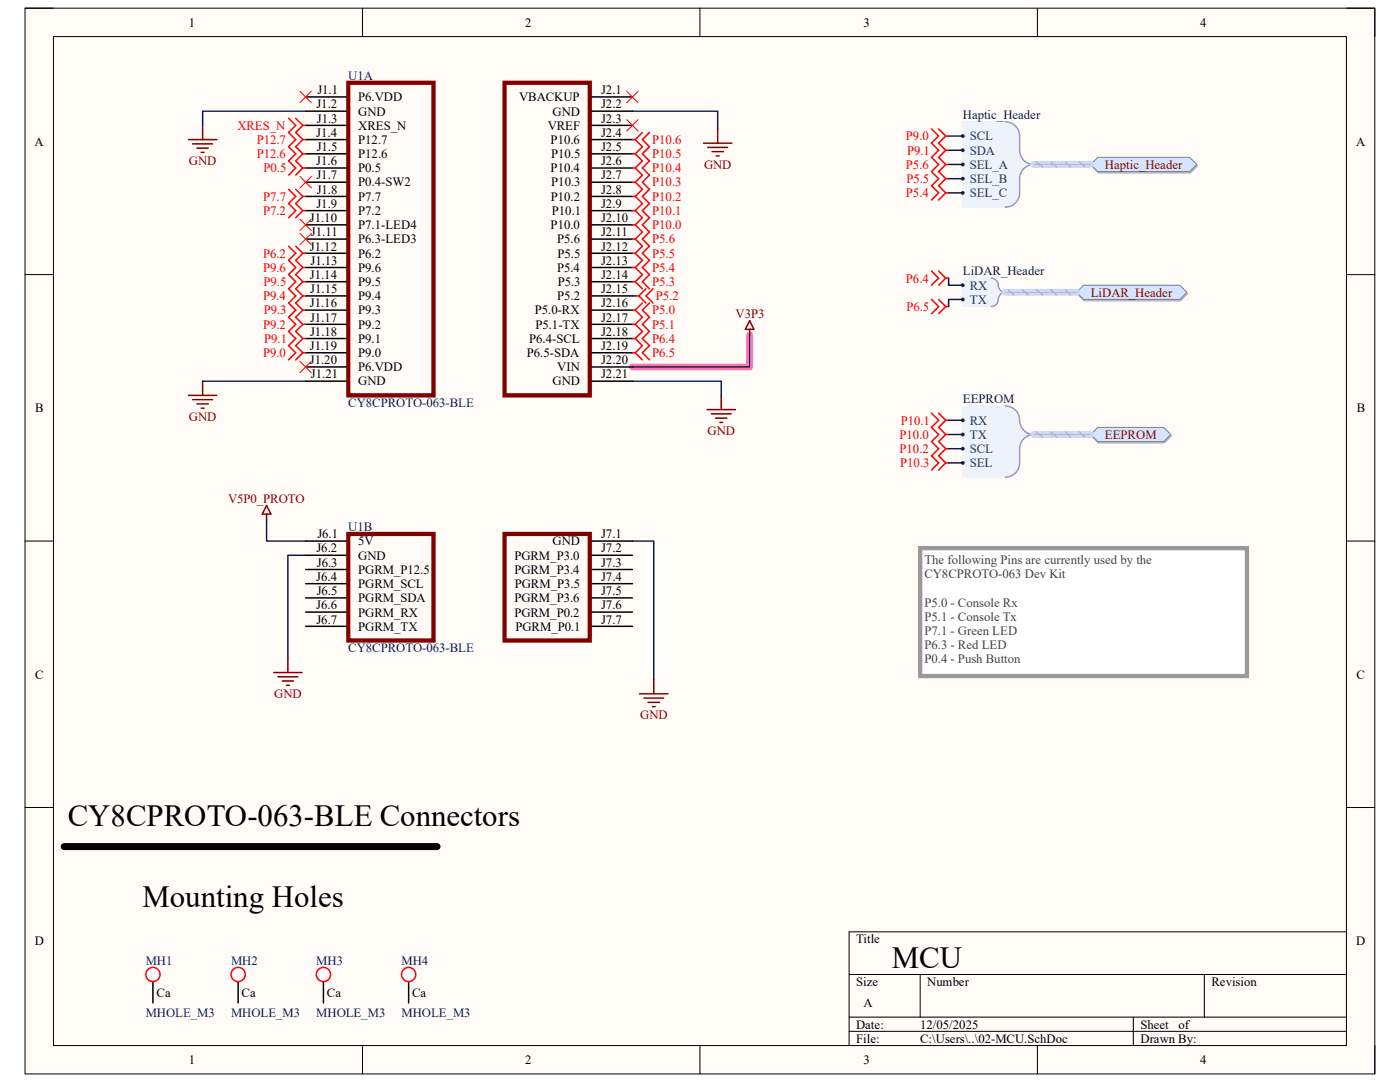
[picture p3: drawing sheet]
<svg xmlns="http://www.w3.org/2000/svg" width="279mm" height="216mm" viewBox="0 0 279 216" stroke-linecap="round" stroke-linejoin="round" font-family="sans-serif">
<path d="M5 1.6h269.4v212.7h-269.4z" fill-rule="evenodd" fill="#fffcf8"/>
<path d="M5 1.6h269.4v212.7h-269.4z" fill="none" stroke="#000" stroke-width=".2"/>
<path d="M10.7 7.3h258v201.3h-258z" fill-rule="evenodd" fill="#fffcf8"/>
<g fill="none" stroke="#000" stroke-width=".2">
<path d="M5 1.6h5.7M10.7 7.3h258v201.3h-258zM72.3 1.6v5.7M139.7 1.6v5.7M207 1.6v5.7M268.7 1.6h5.7v5.7M5 54.8h5.7M268.7 54.8h5.7M5 108h5.7M268.7 108h5.7M5 161.1h5.7M268.7 161.1h5.7"/>
<path d="M169.5 194.4h99.2M183.6 194.4v8.6M240.3 194.4v8.6M268.7 185.9h-99.2v22.7M72.3 208.6v5.7M139.7 208.6v5.7M169.5 203h99.2M169.5 205.8h99.2M207 208.6v5.7M226.2 203v5.6M274.4 208.6v5.7"/>
</g>
<path d="M149.6 66.8v6.4h-23.4" fill="none" stroke="#ff6eff" stroke-width="1.4"/>
<g fill="none" stroke="#800000" stroke-width=".3">
<path d="M37.6 27.9h5.7M38.5 28.7h3.9M39.3 29.6h2.3M40.2 30.4h.5M40.4 25v2.9M140.4 28.6h5.7M141.2 29.4h4M142.1 30.3h2.3M142.9 31.1h.6M143.2 25.7v2.9M37.6 78.9h5.7M38.5 79.7h3.9"/>
<path d="M40.4 76.1v2.8M143.9 78.9v2.8M39.3 80.6h2.3M40.2 81.4h.5M141.1 81.7h5.7M142 82.6h3.9M142.8 83.4h2.3M143.7 84.3h.5M53.2 100.9l.8 1.7h-1.6zM53.2 102.6v1.1M54.6 134.2h5.7M55.5 135h3.9"/>
<path d="M56.3 135.9h2.3M57.2 136.7h.5M57.5 131.4v2.8M127.6 138.4h5.7M128.5 139.3h4M130.5 135.6v2.8M129.3 140.1h2.3M130.2 141h.6"/>
</g>
<path d="M12.8 168.9h74.4" fill="none" stroke="#000" stroke-width="1.4"/>
<g fill="none" stroke="#000" stroke-width=".3">
<path d="M61 19.3h8.5M117.7 19.3h8.5M61 22.2h8.5M61 25h8.5M61 27.9h8.5M61 30.7h8.5M61 33.5h8.5M61 36.4h8.5M61 39.2h8.5M117.7 22.2h8.5M117.7 25h8.5M117.7 27.9h8.5"/>
<path d="M117.7 30.7h8.5M117.7 33.5h8.5M117.7 36.4h8.5M117.7 39.2h8.5M61 42h8.5M61 44.9h8.5M61 47.7h8.5M61 50.5h8.5M61 53.4h8.5M61 56.2h8.5M61 59h8.5M117.7 42h8.5"/>
<path d="M117.7 44.9h8.5M117.7 47.7h8.5M117.7 50.5h8.5M117.7 53.4h8.5M117.7 56.2h8.5M117.7 59h8.5M61 61.9h8.5M61 64.7h8.5M61 67.6h8.5M61 70.4h8.5M61 73.2h8.5M61 76.1h8.5"/>
<path d="M117.7 61.9h8.5M117.7 64.7h8.5M117.7 67.6h8.5M117.7 70.4h8.5M117.7 73.2h8.5M117.7 76.1h8.5M61 108h8.5M61 110.8h8.5M61 113.6h8.5M61 116.5h8.5M61 119.3h8.5M117.7 108h8.5"/>
<path d="M117.7 110.8h8.5M117.7 113.6h8.5M117.7 116.5h8.5M117.7 119.3h8.5M61 122.1h8.5M61 125h8.5M117.7 122.1h8.5M117.7 125h8.5M30.5 194.4v5.7"/>
</g>
<path d="M69.5 16.5h17v62.4h-17zM100.7 16.5h17v62.4h-17zM69.5 106.5h17v21.3h-17zM100.7 106.5h17v21.3h-17z" fill="none" stroke="#800000" stroke-width=".85"/>
<g fill="none" stroke="#f00" stroke-width=".3">
<path d="M57.6 23.6l1.4 1.4-1.4 1.4 1.4 1.5-1.4 1.4 1.4 1.4-1.4 1.4 1.4 1.4-1.4 1.4M59 23.6l1.4 1.4M60.4 25l-1.4 1.4 1.4 1.5M60.4 25h.6M60.4 33.5l-1.4 1.4M60.4 30.7l-1.4 1.4 1.4 1.4M60.4 33.5h.6M60.4 27.9l-1.4 1.4 1.4 1.4M60.4 30.7h.6M60.4 27.9h.6M126.2 33.5h.6M126.2 30.7h.6"/>
<path d="M126.2 39.2h.6M126.2 36.4h.6M126.8 39.2l1.4 1.4-1.4 1.4M126.8 36.4l1.4 1.4-1.4 1.4M126.8 33.5l1.4 1.4-1.4 1.5M126.8 30.7l1.4 1.4-1.4 1.4M128.2 29.3l-1.4 1.4M129.6 29.3l-1.4 1.4 1.4 1.4-1.4 1.4 1.4 1.4-1.4 1.5 1.4 1.4-1.4 1.4 1.4 1.4-1.4 1.4 1.4 1.4-1.4 1.5 1.4 1.4-1.4 1.4 1.4 1.4-1.4 1.4 1.4 1.5-1.4 1.4 1.4 1.4-1.4 1.4 1.4 1.4M57.6 49.1l1.4 1.4-1.4 1.5 1.4 1.4-1.4 1.4 1.4 1.4-1.4 1.4 1.4 1.4-1.4 1.5 1.4 1.4-1.4 1.4 1.4 1.4-1.4 1.4 1.4 1.5-1.4 1.4 1.4 1.4-1.4 1.4M57.6 40.6l1.4 1.4-1.4 1.4M59 40.6l1.4 1.4M59 49.1l1.4 1.4"/>
<path d="M60.4 59l-1.4 1.5 1.4 1.4M60.4 56.2l-1.4 1.4 1.4 1.4M60.4 59h.6M60.4 53.4l-1.4 1.4 1.4 1.4M60.4 56.2h.6M60.4 50.5l-1.4 1.5 1.4 1.4M60.4 53.4h.6M60.4 42l-1.4 1.4M60.4 42h.6M60.4 50.5h.6M126.2 56.2h.6M126.2 53.4h.6"/>
<path d="M126.2 42h.6M126.2 50.5h.6M126.2 47.7h.6M126.2 44.9h.6M126.8 56.2l1.4 1.4M126.8 53.4l1.4 1.4-1.4 1.4M126.8 50.5l1.4 1.5-1.4 1.4M126.8 47.7l1.4 1.4-1.4 1.4M126.8 44.9l1.4 1.4-1.4 1.4M126.8 42l1.4 1.4-1.4 1.5M126.9 59h.6M127.5 59l1.4 1.5"/>
<path d="M128.9 57.6l-1.4 1.4M130.3 57.6l-1.4 1.4 1.4 1.5M60.4 70.4l-1.4 1.4M60.4 67.6l-1.4 1.4 1.4 1.4M60.4 70.4h.6M60.4 64.7l-1.4 1.4 1.4 1.5M60.4 67.6h.6M60.4 61.9l-1.4 1.4 1.4 1.4M60.4 64.7h.6M60.4 61.9h.6M126.2 70.4h.6M126.2 67.6h.6"/>
<path d="M126.2 64.7h.6M126.2 61.9h.6M126.8 70.4l1.4 1.4M126.8 67.6l1.4 1.4-1.4 1.4M126.8 64.7l1.4 1.4-1.4 1.5M126.8 61.9l1.4 1.4-1.4 1.4M128.2 60.5l-1.4 1.4M129.6 60.5l-1.4 1.4 1.4 1.4-1.4 1.4 1.4 1.4-1.4 1.5 1.4 1.4-1.4 1.4 1.4 1.4"/>
</g>
<g fill="none" stroke="#f00" stroke-width=".2">
<path d="M59.9 18.2l2.2 2.3M62.1 18.2l-2.2 2.3M125.1 18.2l2.2 2.3M127.3 18.2l-2.2 2.3M59.9 35.2l2.2 2.3M62.1 35.2l-2.2 2.3M125.1 23.9l2.2 2.3M127.3 23.9l-2.2 2.3M59.9 43.7l2.2 2.3M59.9 46.6l2.2 2.2M62.1 43.7l-2.2 2.3M62.1 46.6l-2.2 2.2"/>
<path d="M59.9 72.1l2.2 2.3M62.1 72.1l-2.2 2.3"/>
</g>
<circle cx="30.5" cy="194.4" r="1.42" fill="#fff"/>
<circle cx="30.5" cy="194.4" r="1.42" fill="none" stroke="#f00" stroke-width=".3"/>
<path d="M47.5 194.4v5.7" fill="none" stroke="#000" stroke-width=".3"/>
<circle cx="47.5" cy="194.4" r="1.42" fill="#fff"/>
<circle cx="47.5" cy="194.4" r="1.42" fill="none" stroke="#f00" stroke-width=".3"/>
<path d="M64.5 194.4v5.7" fill="none" stroke="#000" stroke-width=".3"/>
<circle cx="64.5" cy="194.4" r="1.42" fill="#fff"/>
<circle cx="64.5" cy="194.4" r="1.42" fill="none" stroke="#f00" stroke-width=".3"/>
<path d="M81.6 194.4v5.7" fill="none" stroke="#000" stroke-width=".3"/>
<circle cx="81.6" cy="194.4" r="1.42" fill="#fff"/>
<g fill="none" stroke="#f00" stroke-width=".3">
<path d="M57.6 37.8l1.4 1.4-1.4 1.4M59 37.8l1.4 1.4M60.4 39.2l-1.4 1.4M60.4 39.2h.6M126.2 27.9h.6M126.8 27.9l1.4 1.4M128.2 26.4l-1.4 1.5M129.6 26.4l-1.4 1.5 1.4 1.4"/>
<circle cx="81.6" cy="194.4" r="1.42"/>
</g>
<path d="M183.6 109.4h65.3v25.5h-65.3z" fill-rule="evenodd" fill="#fff"/>
<path d="M183.6 109.4h65.3v25.5h-65.3z" fill="none" stroke="#999" stroke-width=".85"/>
<path d="M192.2 24.3h8.4l1.5 .4 1 1 .4 1.4v3.6l.7 1.2 1.4 .9-1.4 1-.7 1.1v3.6l-.4 1.4-1 1.1-1.5 .3h-8.4z" fill-rule="evenodd" fill="#edf2fb"/>
<path d="M192.2 24.3h8.4l1.5 .4 1 1 .4 1.4v3.6l.7 1.2 1.4 .9-1.4 1-.7 1.1v3.6l-.4 1.4-1 1.1-1.5 .3h-8.4z" fill="none" stroke="#edf2fb" stroke-width=".2"/>
<path d="M200.6 24.3a2.84 2.84 0 0 1 2.9 2.8v2.9a2.84 2.84 0 0 0 2.8 2.8 2.84 2.84 0 0 0-2.8 2.9v2.8a2.84 2.84 0 0 1-2.9 2.8" fill="none" stroke="#8f9ec9" stroke-width=".3"/>
<circle cx="192.1" cy="27.1" r=".28" fill="#003a70"/>
<circle cx="192.1" cy="27.1" r=".28" fill="none" stroke="#003a70" stroke-width=".2"/>
<circle cx="192.1" cy="30" r=".28" fill="#003a70"/>
<circle cx="192.1" cy="30" r=".28" fill="none" stroke="#003a70" stroke-width=".2"/>
<circle cx="192.1" cy="32.8" r=".28" fill="#003a70"/>
<circle cx="192.1" cy="32.8" r=".28" fill="none" stroke="#003a70" stroke-width=".2"/>
<circle cx="192.1" cy="35.7" r=".28" fill="#003a70"/>
<circle cx="192.1" cy="35.7" r=".28" fill="none" stroke="#003a70" stroke-width=".2"/>
<circle cx="192.1" cy="38.5" r=".28" fill="#003a70"/>
<circle cx="192.1" cy="38.5" r=".28" fill="none" stroke="#003a70" stroke-width=".2"/>
<path d="M219.2 31.7h18.4l1.4 1.4-1.4 1.4h-18.4l-1.4-1.4z" fill-rule="evenodd" fill="#bac0ca"/>
<path d="M219.2 31.7h18.4l1.4 1.4-1.4 1.4h-18.4l-1.4-1.4z" fill="none" stroke="#a6acb6" stroke-width=".2"/>
<path d="M219.1 31.4h18.3l1.5 1.4-1.5 1.4h-18.3l-1.4-1.4z" fill-rule="evenodd" fill="#d5e4ff"/>
<path d="M219.1 31.4h18.3l1.5 1.4-1.5 1.4h-18.3l-1.4-1.4z" fill="none" stroke="#71809b" stroke-width=".2"/>
<path d="M185.9 25.7l1.4 1.4-1.4 1.5 1.4 1.4-1.4 1.4 1.4 1.4-1.4 1.4 1.4 1.5-1.4 1.4 1.4 1.4-1.4 1.4M187.3 25.7l1.4 1.4M188.7 27.1l-1.4 1.5 1.4 1.4M188.7 27.1h.6M188.7 30l-1.4 1.4 1.4 1.4M188.7 30h.6M188.7 32.8l-1.4 1.4 1.4 1.5M188.7 32.8h.6M188.7 35.7l-1.4 1.4 1.4 1.4M188.7 35.7h.6M188.7 38.5l-1.4 1.4M188.7 38.5h.6" fill="none" stroke="#f00" stroke-width=".3"/>
<path d="M192.2 55.5h5.6a1.45 1.45 0 0 1 1.4 1.8l.4 .6 .7 .4-.7 .5-.4 .6a1.45 1.45 0 0 1-1.4 1.8h-5.6z" fill-rule="evenodd" fill="#edf2fb"/>
<path d="M192.2 55.5h5.6a1.45 1.45 0 0 1 1.4 1.8l.4 .6 .7 .4-.7 .5-.4 .6a1.45 1.45 0 0 1-1.4 1.8h-5.6z" fill="none" stroke="#edf2fb" stroke-width=".2"/>
<path d="M197.8 55.5a1.6 1.6 0 0 1 1.5 1.9 1.42 1.42 0 0 0 1.3 .9 1.61 1.61 0 0 0-1.4 1.9 1.42 1.42 0 0 1-1.4 1" fill="none" stroke="#8f9ec9" stroke-width=".3"/>
<circle cx="192.1" cy="56.9" r=".28" fill="#003a70"/>
<circle cx="192.1" cy="56.9" r=".28" fill="none" stroke="#003a70" stroke-width=".2"/>
<circle cx="192.1" cy="59.8" r=".28" fill="#003a70"/>
<circle cx="192.1" cy="59.8" r=".28" fill="none" stroke="#003a70" stroke-width=".2"/>
<path d="M215 58.6l1.4-1.4h19.2l1.4 1.4-1.4 1.4h-19.2z" fill-rule="evenodd" fill="#bac0ca"/>
<path d="M215 58.6l1.4-1.4h19.2l1.4 1.4-1.4 1.4h-19.2z" fill="none" stroke="#a6acb6" stroke-width=".2"/>
<path d="M216.2 56.9h19.3l1.4 1.4-1.4 1.5h-19.3l-1.4-1.5z" fill-rule="evenodd" fill="#d5e4ff"/>
<path d="M216.2 56.9h19.3l1.4 1.4-1.4 1.5h-19.3l-1.4-1.5z" fill="none" stroke="#71809b" stroke-width=".2"/>
<path d="M185.9 59.8l1.4 1.4-1.4 1.4M185.9 54.1l1.4 1.4-1.4 1.4M187.3 59.8l1.4 1.4M187.3 54.1l1.4 1.4M188.7 55.5l-1.4 1.4M188.7 55.5h.6M188.7 61.2l-1.4 1.4M188.7 61.2h.6" fill="none" stroke="#f00" stroke-width=".3"/>
<path d="M192.2 81h8.4a2.92 2.92 0 0 1 2.9 3.6l.7 1.1 1.4 1-1.4 .9-.7 1.2v3.6l-.4 1.4-1 1-1.5 .4h-8.4z" fill-rule="evenodd" fill="#edf2fb"/>
<path d="M192.2 81h8.4a2.92 2.92 0 0 1 2.9 3.6l.7 1.1 1.4 1-1.4 .9-.7 1.2v3.6l-.4 1.4-1 1-1.5 .4h-8.4z" fill="none" stroke="#edf2fb" stroke-width=".2"/>
<path d="M200.6 81a2.84 2.84 0 0 1 2.9 2.9 2.84 2.84 0 0 0 2.8 2.8 2.84 2.84 0 0 0-2.8 2.8v2.9a2.84 2.84 0 0 1-2.9 2.8" fill="none" stroke="#8f9ec9" stroke-width=".3"/>
<circle cx="192.1" cy="83.9" r=".28" fill="#003a70"/>
<circle cx="192.1" cy="83.9" r=".28" fill="none" stroke="#003a70" stroke-width=".2"/>
<circle cx="192.1" cy="86.7" r=".28" fill="#003a70"/>
<circle cx="192.1" cy="86.7" r=".28" fill="none" stroke="#003a70" stroke-width=".2"/>
<circle cx="192.1" cy="89.5" r=".28" fill="#003a70"/>
<circle cx="192.1" cy="89.5" r=".28" fill="none" stroke="#003a70" stroke-width=".2"/>
<circle cx="192.1" cy="92.4" r=".28" fill="#003a70"/>
<circle cx="192.1" cy="92.4" r=".28" fill="none" stroke="#003a70" stroke-width=".2"/>
<path d="M219.2 85.6h13.2l1.4 1.4-1.4 1.4h-13.2l-1.4-1.4z" fill-rule="evenodd" fill="#bac0ca"/>
<path d="M219.2 85.6h13.2l1.4 1.4-1.4 1.4h-13.2l-1.4-1.4z" fill="none" stroke="#a6acb6" stroke-width=".2"/>
<path d="M217.7 86.7l1.4-1.4h13.2l1.4 1.4-1.4 1.4h-13.2z" fill-rule="evenodd" fill="#d5e4ff"/>
<path d="M217.7 86.7l1.4-1.4h13.2l1.4 1.4-1.4 1.4h-13.2z" fill="none" stroke="#71809b" stroke-width=".2"/>
<path d="M185.9 82.4l1.4 1.5-1.4 1.4 1.4 1.4-1.4 1.4 1.4 1.4-1.4 1.5 1.4 1.4-1.4 1.4M187.3 82.4l1.4 1.5M188.7 89.5l-1.4 1.5 1.4 1.4M188.7 86.7l-1.4 1.4 1.4 1.4M188.7 89.5h.6M188.7 83.9l-1.4 1.4 1.4 1.4M188.7 86.7h.6M188.7 83.9h.6M188.7 92.4l-1.4 1.4M188.7 92.4h.6" fill="none" stroke="#f00" stroke-width=".3"/>
<path d="M149.6 64l.9 1.7h-1.7zM149.6 65.7v1.1" fill="none" stroke="#800000" stroke-width=".3"/>
<g fill="none" stroke="#000080" stroke-width=".3">
<path d="M61 22.2h-20.6v2.8M126.2 22.2h17v3.5M189.3 27.1h2.9M189.3 30h2.9M189.3 32.8h2.9M189.3 35.7h2.9M189.3 38.5h2.9M126.2 59h.7M189.3 55.5v1.4h2.9M192.2 59.8h-2.9v1.4M40.4 76.1h20.6M126.2 76.1h17.7v2.8"/>
<path d="M149.6 66.8v6.4h-23.4M189.3 83.9h2.9M189.3 86.7h2.9M189.3 89.5h2.9M189.3 92.4h2.9M53.2 103.7v4.3h7.8M61 110.8h-3.5v20.6M126.2 108h4.3v27.6"/>
</g>
<path d="M206.3 32.8h11.4M200.6 58.3h14.2M206.3 86.7h11.4" fill="none" stroke="#cbdaff" stroke-width="1.4"/>
<g fill="none" stroke="#adbce7" stroke-width=".42">
<path d="M206.9 32.3l1.1 1M209.7 32.3l1.2 1M212.6 32.3l1.1 1M215.4 32.3l1.1 1M201.2 57.8l1.2 1M204.1 57.8l1.1 1M206.9 57.8l1.1 1M209.7 57.8l1.2 1M212.6 57.8l1.1 1M206.9 86.2l1.1 1M209.7 86.2l1.2 1M212.6 86.2l1.1 1"/>
<path d="M215.4 86.2l1.1 1"/>
</g>
<path d="M206.3 32.8h11.4M200.6 58.3h14.2M206.3 86.7h11.4" fill="none" stroke="#adbce7" stroke-width=".3"/>
<g font-size="6.1">
<text x="13.5" y="164.8">CY8CPROTO-063-BLE Connectors</text>
<text x="28.4" y="181.1">Mounting Holes</text>
<text x="178" y="193.1">MCU</text>
</g>
<g font-size="2.5">
<text x="37.7" y="5.3">1</text>
<text x="104.8" y="5.3">2</text>
<text x="172.3" y="5.3">3</text>
<text x="239.5" y="5.3">4</text>
<text x="63.2" y="21.6">J1.2</text>
<text x="63.3" y="18.8">J1.1</text>
<text x="71.5" y="20.2">P6.VDD</text>
<text x="71.5" y="23.1">GND</text>
<text x="103.6" y="20.2">VBACKUP</text>
<text x="110.3" y="23.1">GND</text>
<text x="120" y="18.8">J2.1</text>
<text x="120" y="21.6">J2.2</text>
<text x="6.9" y="29.1">A</text>
<text x="63.1" y="27.3">J1.4</text>
<text x="63.2" y="24.5">J1.3</text>
<text x="71.5" y="25.9">XRES_N</text>
<text x="71.5" y="28.7">P12.7</text>
<text x="109.3" y="25.9">VREF</text>
<text x="109.9" y="28.7">P10.6</text>
<text x="120" y="24.5">J2.3</text>
<text x="120" y="27.3">J2.4</text>
<text x="270.6" y="29.1">A</text>
<text x="63.1" y="33">J1.6</text>
<text x="63.2" y="35.8">J1.7</text>
<text x="63.2" y="30.1">J1.5</text>
<text x="71.5" y="31.6">P12.6</text>
<text x="71.5" y="34.4">P0.5</text>
<text x="109.9" y="34.4">P10.4</text>
<text x="110" y="31.6">P10.5</text>
<text x="120" y="30.1">J2.5</text>
<text x="120" y="33">J2.6</text>
<text x="120" y="35.8">J2.7</text>
<text x="63.2" y="41.5">J1.9</text>
<text x="63.2" y="38.7">J1.8</text>
<text x="71.5" y="37.2">P0.4-SW2</text>
<text x="71.5" y="40">P7.7</text>
<text x="109.9" y="40">P10.2</text>
<text x="110" y="37.2">P10.3</text>
<text x="120" y="38.7">J2.8</text>
<text x="120" y="41.5">J2.9</text>
<text x="61.8" y="44.3">J1.10</text>
<text x="62.1" y="47.2">J1.11</text>
<text x="71.5" y="42.9">P7.2</text>
<text x="71.5" y="45.7">P7.1-LED4</text>
<text x="109.9" y="45.7">P10.0</text>
<text x="110.2" y="42.9">P10.1</text>
<text x="120" y="44.3">J2.10</text>
<text x="120" y="47.2">J2.11</text>
<text x="61.8" y="50">J1.12</text>
<text x="62" y="52.8">J1.13</text>
<text x="71.5" y="48.6">P6.3-LED3</text>
<text x="71.5" y="51.4">P6.2</text>
<text x="111.2" y="48.6">P5.6</text>
<text x="111.3" y="51.4">P5.5</text>
<text x="120" y="50">J2.12</text>
<text x="120" y="52.8">J2.13</text>
<text x="61.8" y="55.7">J1.14</text>
<text x="61.9" y="58.5">J1.15</text>
<text x="71.5" y="54.2">P9.6</text>
<text x="71.5" y="57.1">P9.5</text>
<text x="71.5" y="59.9">P9.4</text>
<text x="111.2" y="54.2">P5.4</text>
<text x="111.2" y="59.9">P5.2</text>
<text x="111.3" y="57.1">P5.3</text>
<text x="120" y="55.7">J2.14</text>
<text x="120" y="58.5">J2.15</text>
<text x="61.8" y="61.3">J1.16</text>
<text x="61.9" y="64.2">J1.17</text>
<text x="71.5" y="62.7">P9.3</text>
<text x="71.5" y="65.6">P9.2</text>
<text x="106.7" y="62.7">P5.0-RX</text>
<text x="106.8" y="65.6">P5.1-TX</text>
<text x="120" y="61.3">J2.16</text>
<text x="120" y="64.2">J2.17</text>
<text x="61.8" y="69.8">J1.19</text>
<text x="61.9" y="67">J1.18</text>
<text x="71.5" y="68.4">P9.1</text>
<text x="71.5" y="71.2">P9.0</text>
<text x="105.2" y="71.2">P6.5-SDA</text>
<text x="105.6" y="68.4">P6.4-SCL</text>
<text x="120" y="67">J2.18</text>
<text x="120" y="69.8">J2.19</text>
<text x="61.8" y="72.7">J1.20</text>
<text x="62.1" y="75.5">J1.21</text>
<text x="71.5" y="74.1">P6.VDD</text>
<text x="71.5" y="76.9">GND</text>
<text x="110.3" y="76.9">GND</text>
<text x="111.2" y="74.1">VIN</text>
<text x="120" y="72.7">J2.20</text>
<text x="120" y="75.5">J2.21</text>
<text x="7" y="82.3">B</text>
<text x="270.8" y="82.3">B</text>
<text x="63.3" y="107.4">J6.1</text>
<text x="120" y="107.4">J7.1</text>
<text x="63.2" y="110.2">J6.2</text>
<text x="63.2" y="113.1">J6.3</text>
<text x="71.5" y="108.8">5V</text>
<text x="71.5" y="111.7">GND</text>
<text x="102.7" y="111.7">PGRM_P3.0</text>
<text x="110.3" y="108.8">GND</text>
<text x="120" y="110.2">J7.2</text>
<text x="120" y="113.1">J7.3</text>
<text x="63.1" y="115.9">J6.4</text>
<text x="63.2" y="118.7">J6.5</text>
<text x="71.5" y="114.5">PGRM_P12.5</text>
<text x="71.5" y="117.3">PGRM_SCL</text>
<text x="102.7" y="114.5">PGRM_P3.4</text>
<text x="102.7" y="117.3">PGRM_P3.5</text>
<text x="120" y="115.9">J7.4</text>
<text x="120" y="118.7">J7.5</text>
<text x="63.1" y="121.6">J6.6</text>
<text x="63.2" y="124.4">J6.7</text>
<text x="71.5" y="120.2">PGRM_SDA</text>
<text x="71.5" y="123">PGRM_RX</text>
<text x="71.5" y="125.9">PGRM_TX</text>
<text x="102.7" y="120.2">PGRM_P3.6</text>
<text x="102.7" y="123">PGRM_P0.2</text>
<text x="102.9" y="125.9">PGRM_P0.1</text>
<text x="120" y="121.6">J7.6</text>
<text x="120" y="124.4">J7.7</text>
<text x="7" y="135.4">C</text>
<text x="270.7" y="135.4">C</text>
<text x="6.9" y="188.6">D</text>
<text x="170.9" y="188.2">Title</text>
<text x="270.7" y="188.6">D</text>
<text x="170.9" y="196.7">Size</text>
<text x="185" y="196.7">Number</text>
<text x="241.8" y="196.7">Revision</text>
<text x="31.2" y="198.8">Ca</text>
<text x="31.2" y="201.7">nn</text>
<text x="48.2" y="198.8">Ca</text>
<text x="48.2" y="201.7">nn</text>
<text x="65.2" y="198.8">Ca</text>
<text x="65.2" y="201.7">nn</text>
<text x="82.3" y="198.8">Ca</text>
<text x="82.3" y="201.7">nn</text>
<text x="172.3" y="201">A</text>
<text x="170.9" y="205.2">Date:</text>
<text x="170.9" y="208.1">File:</text>
<text x="183.6" y="205.2">12/05/2025</text>
<text x="183.7" y="208.1">C:\Users\..\02-MCU.SchDoc</text>
<text x="227.6" y="208.1">Drawn By:</text>
<text x="227.6" y="205.2">Sheet</text>
<text x="235.2" y="205.2">of</text>
<text x="37.7" y="212.3">1</text>
<text x="104.8" y="212.3">2</text>
<text x="172.3" y="212.3">3</text>
<text x="239.5" y="212.3">4</text>
</g>
<g font-size="2.5" fill="#000080">
<text x="69.5" y="16">U1A</text>
<text x="192.2" y="23.7">Haptic_Header</text>
<text x="192.2" y="54.9">LiDAR_Header</text>
<text x="69.5" y="81.2">CY8CPROTO-063-BLE</text>
<text x="192.2" y="80.5">EEPROM</text>
<text x="69.5" y="106">U1B</text>
<text x="69.5" y="130.1">CY8CPROTO-063-BLE</text>
<text x="29.1" y="192.5">MH1</text>
<text x="46.1" y="192.5">MH2</text>
<text x="63.1" y="192.5">MH3</text>
<text x="80.1" y="192.5">MH4</text>
<text x="29.1" y="203">MHOLE_M3</text>
<text x="46.1" y="203">MHOLE_M3</text>
<text x="63.1" y="203">MHOLE_M3</text>
<text x="80.1" y="203">MHOLE_M3</text>
</g>
<g font-size="2.5" fill="#f00">
<text x="47.4" y="25.9">XRES_N</text>
<text x="51.2" y="28.7">P12.7</text>
<text x="130.2" y="28.7">P10.6</text>
<text x="180.8" y="28">P9.0</text>
<text x="51.2" y="31.6">P12.6</text>
<text x="52.6" y="34.4">P0.5</text>
<text x="130.2" y="34.4">P10.4</text>
<text x="130.2" y="31.6">P10.5</text>
<text x="180.8" y="33.7">P5.6</text>
<text x="181" y="30.9">P9.1</text>
<text x="52.5" y="40">P7.7</text>
<text x="130.2" y="40">P10.2</text>
<text x="130.2" y="37.2">P10.3</text>
<text x="180.8" y="39.4">P5.4</text>
<text x="180.9" y="36.5">P5.5</text>
<text x="52.5" y="42.9">P7.2</text>
<text x="130.2" y="45.7">P10.0</text>
<text x="130.2" y="42.9">P10.1</text>
<text x="52.5" y="51.4">P6.2</text>
<text x="130.2" y="51.4">P5.5</text>
<text x="130.2" y="48.6">P5.6</text>
<text x="52.5" y="59.9">P9.4</text>
<text x="52.5" y="54.2">P9.6</text>
<text x="52.6" y="57.1">P9.5</text>
<text x="130.2" y="57.1">P5.3</text>
<text x="130.2" y="54.2">P5.4</text>
<text x="130.9" y="59.9">P5.2</text>
<text x="180.8" y="56.4">P6.4</text>
<text x="52.5" y="65.6">P9.2</text>
<text x="52.6" y="62.7">P9.3</text>
<text x="130.2" y="65.6">P5.1</text>
<text x="130.2" y="62.7">P5.0</text>
<text x="180.9" y="62.1">P6.5</text>
<text x="52.5" y="71.2">P9.0</text>
<text x="52.7" y="68.4">P9.1</text>
<text x="130.2" y="71.2">P6.5</text>
<text x="130.2" y="68.4">P6.4</text>
<text x="179.5" y="87.5">P10.0</text>
<text x="179.7" y="84.7">P10.1</text>
<text x="179.5" y="90.4">P10.2</text>
<text x="179.7" y="93.2">P10.3</text>
</g>
<g font-size="2.5" fill="#003a70">
<text x="193.5" y="28">SCL</text>
<text x="193.5" y="30.9">SDA</text>
<text x="193.5" y="33.7">SEL_A</text>
<text x="193.5" y="36.5">SEL_B</text>
<text x="193.5" y="39.4">SEL_C</text>
<text x="193.5" y="57.8">RX</text>
<text x="193.5" y="60.6">TX</text>
<text x="193.5" y="84.7">RX</text>
<text x="193.5" y="87.5">TX</text>
<text x="193.5" y="90.4">SCL</text>
<text x="193.5" y="93.2">SEL</text>
</g>
<g font-size="2.5" fill="#800000">
<text x="37.7" y="33">GND</text>
<text x="140.5" y="33.7">GND</text>
<text x="220.5" y="33.7">Haptic_Header</text>
<text x="217.7" y="59.2">LiDAR_Header</text>
<text x="146.8" y="63.5">V3P3</text>
<text x="37.7" y="84">GND</text>
<text x="141.2" y="86.9">GND</text>
<text x="220.5" y="87.5">EEPROM</text>
<text x="45.5" y="100.3">V5P0_PROTO</text>
<text x="54.7" y="139.3">GND</text>
<text x="127.8" y="143.6">GND</text>
</g>
<g font-size="2.5" fill="#434343">
<text x="184.5" y="112.5">The following Pins are currently used by the</text>
<text x="184.5" y="115.4">CY8CPROTO-063 Dev Kit</text>
<text x="184.5" y="121">P5.0 - Console Rx</text>
<text x="184.5" y="123.9">P5.1 - Console Tx</text>
<text x="184.5" y="126.7">P7.1 - Green LED</text>
<text x="184.5" y="129.5">P6.3 - Red LED</text>
<text x="184.5" y="132.4">P0.4 - Push Button</text>
</g>
</svg>
